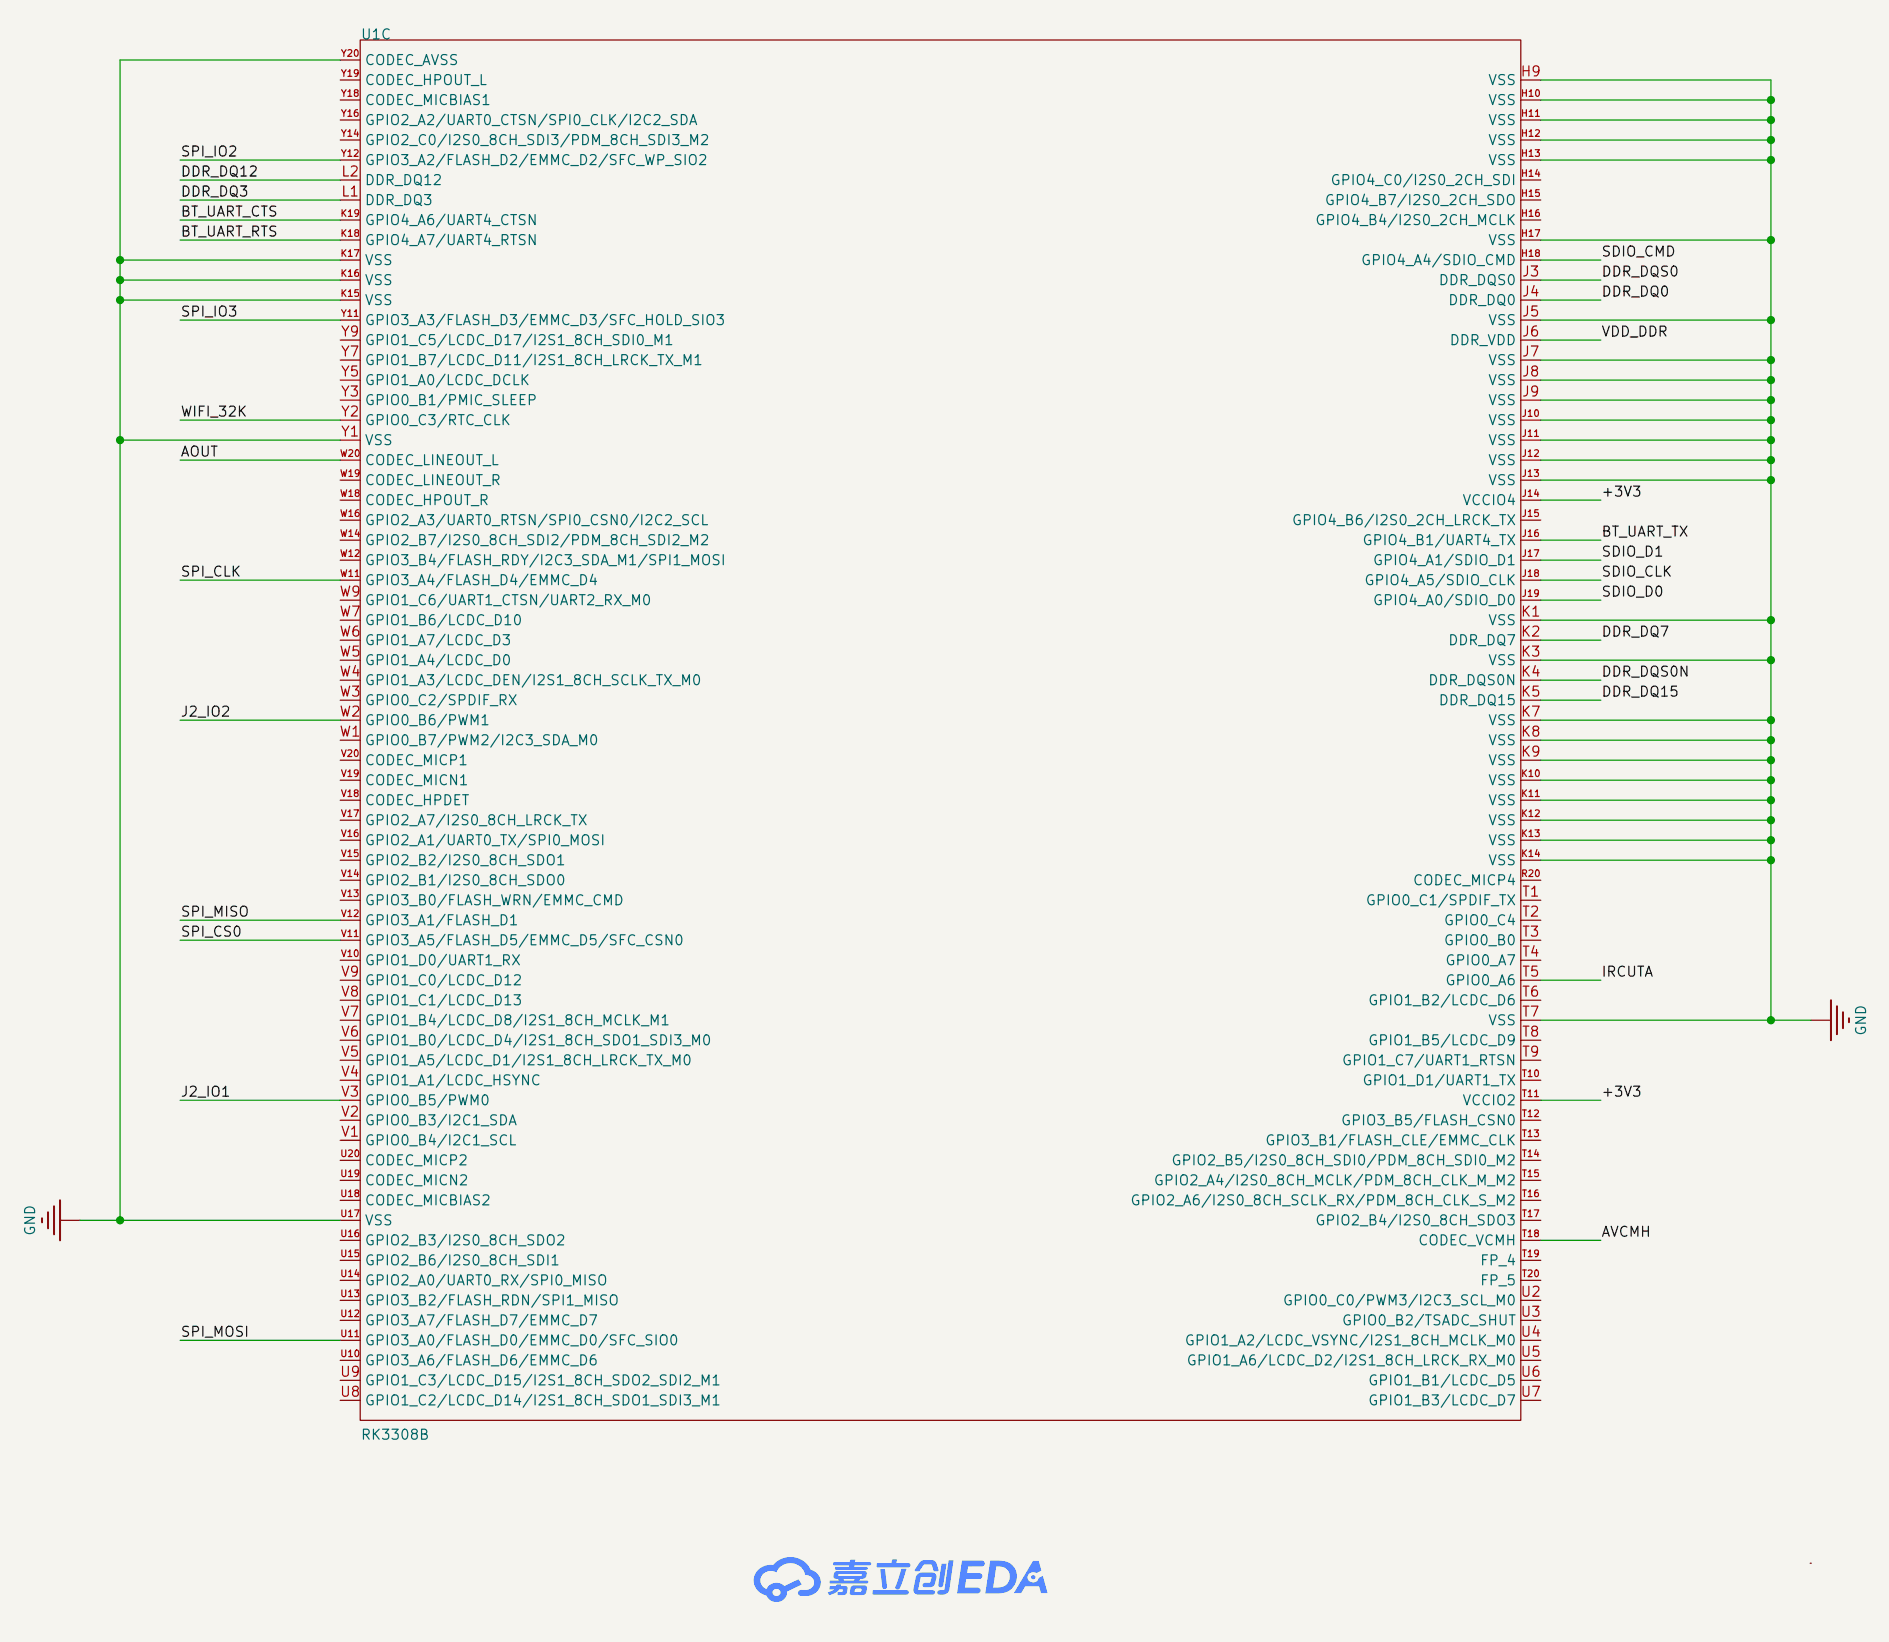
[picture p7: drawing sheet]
<svg xmlns="http://www.w3.org/2000/svg" width="240mm" height="208mm" viewBox="0 0 240 208" stroke-linecap="round" stroke-linejoin="round" font-family="sans-serif">
<path d="M0 0h239.8v208.5h-239.8z" fill="#f5f4ef" stroke="#f5f4ef" stroke-width=".13"/>
<path d="M229.9 129.5h2.5M229.8 198.5h.1" fill="none" stroke="#840000" stroke-width=".15"/>
<path d="M232.4 127v5.1M233.2 127.8v3.5M233.9 128.5v2.1M234.7 129.3v.5" fill="none" stroke="#840000" stroke-width=".25"/>
<g fill="#58f">
<path d="M96.2 199.3a2.61 2.61 0 0 1 2-.6l.4-.4a2.84 2.84 0 0 1 4.3 1 1.69 1.69 0 0 1 1.2 1.9 1.69 1.69 0 0 1-1.7 1.4h-.8l-.2-.1-.1-.3 .2-.3 1.1-.1 .4-.1 .2-.3 .1-.4v-.4l-.3-.4-.4-.2a.35 .35 0 0 1-.4-.1 .35 .35 0 0 1-.1-.3 1.95 1.95 0 0 0-1.8-1.1 1.95 1.95 0 0 0-1.8 1.1l-.7-.2-.7 .3a1.17 1.17 0 0 0-.6 1.1 1.17 1.17 0 0 0 .8 1 1.4 1.4 0 0 1 2.3-.4l1.8-.9 .4 .7-1.9 .9v.2a1.41 1.41 0 0 1-1.2 1.1 1.41 1.41 0 0 1-1.5-.8l-.7-.4h1.6l.1 .3 .4 .2 .4-.2 .1-.4-.2-.3-.4-.1-.3 .2-.1 .3h-1.6a1.85 1.85 0 0 1-.3-2.9z"/>
<path d="M105.3 201.4h.8l.2-.2h.5l-.1 .2h.7l.2 .3-.2 .6-.3 .2h-.8v-.3h.5l.2-.2v-.2h-.5a2.12 2.12 0 0 1-1.3 .7l-.1-.3 .8-.4h-.6z"/>
<path d="M105.8 198.3h2.1l.1-.3h.6l-.1 .3h1.9l.2 .3-.2 .1h-1.9l-.1 .3h1.6l.1 .1-.1 .2h-3.9l-.1-.1v-.2h1.8v-.3h-1.9l-.1-.1z"/>
<path d="M106 199.6l.3-.1h3.5l.2 .2-.1 .6-.2 .1-.5 .1-.2 .2h1.1l.1 .1v.1l-.2 .2-4.6-.1-.1-.1v-.2h1.2l-.1-.2h.7v.2h1.3l.1-.2-2.4-.1-.3-.1v-.3h.6l.1 .1h2.7h.2v-.2l-.1-.1h-2.8l-.1 .1v.1h-.6z"/>
<path d="M108.1 201.4l.3-.1h1.5l.1 .3-.1 .7-.1 .1-.3 .1h-1.5l-.1-.2v-.2l1.3 .1 .1-.1 .1-.3-.1-.1h-.6l-.2 .1v.3h-.6z"/>
<path d="M111.7 199.2h.6l.3 2.3-.3 .2h-.2l-.1-.1z"/>
<path d="M111.3 198.5h1.9l.1-.5h.5v.5h1.5l.2 .1 .1 .1-.1 .2-.2 .1h-3.9l-.1-.1z"/>
<path d="M114.4 199.2h.7l-.8 2.3-.2 .3h-.2l-.2-.1-.1-.2z"/>
<path d="M110.8 201.9h4.3l.2 .1 .1 .2-.1 .2-.2 .1h-4.2l-.1-.2z"/>
<path d="M116.8 198.3l.5-.2 1.3 .1 .3 .3 .2 .9-.6 .1-.3-.9h-.8l-.2 .1-.5 .8h-.5l-.1-.2z"/>
<path d="M116.4 199.9l.6-.2h1.4l.3 .2 .2 .4-.3 .9-.1 .2-.4 .1h-.9l-.1-.2 .1-.3 .9-.1 .2-.7h-1.4l-.4 1.6 .1 .1h1.9l.2 .2-.1 .3-.2 .1h-1.8l-.5-.2-.2-.5 .4-1.6z"/>
<path d="M119.5 198.6h.6l-.4 2.7-.1 .2h-.2l-.2-.1-.1-.1z"/>
<path d="M120.4 198.1h.6l-.5 3.7a.86 .86 0 0 1-.8 .7l-.6-.1-.1-.2 .2-.3h.6l.1-.1z"/>
<path d="M122.1 198.1h2.5l.4 .3v.3l-.3 .2h-1.8l-.2 .9h1.7l.2 .1 .1 .3-.1 .2-.3 .1h-1.7l-.1 1.1h1.7l.3 .3-.2 .4h-2.8z"/>
<path d="M125.7 198.1l1.3 .1 .7 .1 .6 .3 .5 .5 .2 .7v.9l-.4 .7-.5 .6-1 .3h-2l.1-.7h1.5l.6-.1 .6-.4 .3-.6-.1-.8-.3-.5-.5-.2-.8-.1-.5 2.7h-.8z"/>
<path d="M131.1 198.2h.7l.4 1.2-.6 .3-.5-.1-.4 .1-.3 .4 .1 .4 .3 .4h.5l.4-.2 .2-.4 .5-.2 .6 2.2h-.9l-.2-.9h-1.8l-.5 .9h-.9z"/>
<circle cx="131.2" cy="200.3" r=".27"/>
</g>
<g fill="none" stroke="#840000" stroke-width=".15">
<path d="M43.2 10.2h2.5M43.2 12.7h2.5M43.2 15.2h2.5M43.2 17.8h2.5M43.2 7.6h2.5M45.7 5.1h147.3v175.2h-147.3zM193 10.2h2.6M193 12.7h2.6M193 15.2h2.6M193 17.8h2.6M43.2 20.3h2.5M43.2 22.9h2.5"/>
<path d="M43.2 25.4h2.5M43.2 27.9h2.5M43.2 30.5h2.5M43.2 33h2.5M43.2 35.6h2.5M43.2 38.1h2.5M193 20.3h2.6M193 22.9h2.6M193 25.4h2.6M193 27.9h2.6M193 30.5h2.6M193 33h2.6"/>
<path d="M193 35.6h2.6M193 38.1h2.6M43.2 40.6h2.5M43.2 43.2h2.5M43.2 45.7h2.5M43.2 48.3h2.5M43.2 50.8h2.5M43.2 53.3h2.5M43.2 55.9h2.5M43.2 58.4h2.5M193 40.6h2.6M193 43.2h2.6"/>
<path d="M193 45.7h2.6M193 48.3h2.6M193 50.8h2.6M193 53.3h2.6M193 55.9h2.6M193 58.4h2.6M43.2 61h2.5M43.2 63.5h2.5M43.2 66h2.5M43.2 68.6h2.5M43.2 71.1h2.5M43.2 73.7h2.5"/>
<path d="M43.2 76.2h2.5M43.2 78.7h2.5M193 61h2.6M193 63.5h2.6M193 66h2.6M193 68.6h2.6M193 71.1h2.6M193 73.7h2.6M193 76.2h2.6M193 78.7h2.6M43.2 81.3h2.5M43.2 83.8h2.5"/>
<path d="M43.2 86.4h2.5M43.2 88.9h2.5M43.2 91.4h2.5M43.2 94h2.5M43.2 96.5h2.5M43.2 99.1h2.5M193 81.3h2.6M193 83.8h2.6M193 86.4h2.6M193 88.9h2.6M193 91.4h2.6M193 94h2.6"/>
<path d="M193 96.5h2.6M193 99.1h2.6M43.2 101.6h2.5M43.2 104.1h2.5M43.2 106.7h2.5M43.2 109.2h2.5M43.2 111.8h2.5M43.2 114.3h2.5M43.2 116.8h2.5M43.2 119.4h2.5M193 101.6h2.6M193 104.1h2.6"/>
<path d="M193 106.7h2.6M193 109.2h2.6M193 111.8h2.6M193 114.3h2.6M193 116.8h2.6M193 119.4h2.6M43.2 121.9h2.5M43.2 124.5h2.5M43.2 127h2.5M43.2 129.5h2.5M43.2 132.1h2.5M43.2 134.6h2.5"/>
<path d="M43.2 137.2h2.5M43.2 139.7h2.5M193 121.9h2.6M193 124.5h2.6M193 127h2.6M193 129.5h2.6M193 132.1h2.6M193 134.6h2.6M193 137.2h2.6M193 139.7h2.6M7.6 154.9h2.6M43.2 142.2h2.5"/>
<path d="M43.2 144.8h2.5M43.2 147.3h2.5M43.2 149.9h2.5M43.2 152.4h2.5M43.2 154.9h2.5M43.2 157.5h2.5M193 142.2h2.6M193 144.8h2.6M193 147.3h2.6M193 149.9h2.6M193 152.4h2.6M193 154.9h2.6"/>
<path d="M193 157.5h2.6M43.2 160h2.5M43.2 162.6h2.5M43.2 165.1h2.5M43.2 167.6h2.5M43.2 170.2h2.5M43.2 172.7h2.5M43.2 175.3h2.5M43.2 177.8h2.5M193 160h2.6M193 162.6h2.6M193 165.1h2.6"/>
<path d="M193 167.6h2.6M193 170.2h2.6M193 172.7h2.6M193 175.3h2.6M193 177.8h2.6"/>
</g>
<path d="M5.3 154.7v.5M6.1 153.9v2.1M6.9 153.2v3.5M7.6 152.4v5.1" fill="none" stroke="#840000" stroke-width=".25"/>
<g fill="none" stroke="#009600" stroke-width=".15">
<path d="M43.2 7.6h-28v147.3M195.6 10.2h29.2v119.3M195.6 12.7h29.2M195.6 15.2h29.2M195.6 17.8h29.2M15.2 38.1h28M15.2 33h28M15.2 35.6h28M22.9 30.5h20.3M22.9 20.3h20.3M22.9 22.9h20.3M22.9 25.4h20.3"/>
<path d="M22.9 27.9h20.3M195.6 30.5h29.2M195.6 38.1h7.6M195.6 20.3h29.2M195.6 33h7.6M195.6 35.6h7.6M15.2 55.9h28M22.9 58.4h20.3M22.9 40.6h20.3M22.9 53.3h20.3M195.6 58.4h29.2M195.6 40.6h29.2"/>
<path d="M195.6 53.3h29.2M195.6 48.3h29.2M195.6 43.2h7.6M195.6 45.7h29.2M195.6 55.9h29.2M195.6 50.8h29.2M22.9 73.7h20.3M195.6 76.2h7.6M195.6 78.7h29.2M195.6 68.6h7.6M195.6 63.5h7.6M195.6 61h29.2"/>
<path d="M195.6 73.7h7.6M195.6 71.1h7.6M22.9 91.4h20.3M195.6 86.4h7.6M195.6 91.4h29.2M195.6 81.3h7.6M195.6 83.8h29.2M195.6 88.9h7.6M195.6 94h29.2M195.6 99.1h29.2M195.6 96.5h29.2M22.9 119.4h20.3"/>
<path d="M22.9 116.8h20.3M195.6 101.6h29.2M195.6 106.7h29.2M195.6 104.1h29.2M195.6 109.2h29.2M22.9 139.7h20.3M195.6 129.5h34.3M195.6 139.7h7.6M195.6 124.5h7.6M10.2 154.9h33M195.6 157.5h7.6M22.9 170.2h20.3"/>
</g>
<g fill="#009600" stroke="#009600" stroke-width=".13">
<circle cx="15.2" cy="33" r=".46"/>
<circle cx="15.2" cy="35.6" r=".46"/>
<circle cx="15.2" cy="38.1" r=".46"/>
<circle cx="15.2" cy="55.9" r=".46"/>
<circle cx="15.2" cy="154.9" r=".46"/>
<circle cx="224.8" cy="12.7" r=".46"/>
<circle cx="224.8" cy="48.3" r=".46"/>
<circle cx="224.8" cy="15.2" r=".46"/>
<circle cx="224.8" cy="17.8" r=".46"/>
<circle cx="224.8" cy="20.3" r=".46"/>
<circle cx="224.8" cy="30.5" r=".46"/>
<circle cx="224.8" cy="40.6" r=".46"/>
<circle cx="224.8" cy="45.7" r=".46"/>
<circle cx="224.8" cy="50.8" r=".46"/>
<circle cx="224.8" cy="55.9" r=".46"/>
<circle cx="224.8" cy="61" r=".46"/>
<circle cx="224.8" cy="78.7" r=".46"/>
<circle cx="224.8" cy="96.5" r=".46"/>
<circle cx="224.8" cy="99.1" r=".46"/>
<circle cx="224.8" cy="101.6" r=".46"/>
<circle cx="224.8" cy="104.1" r=".46"/>
<circle cx="224.8" cy="106.7" r=".46"/>
<circle cx="224.8" cy="109.2" r=".46"/>
<circle cx="224.8" cy="129.5" r=".46"/>
<circle cx="224.8" cy="53.3" r=".46"/>
<circle cx="224.8" cy="58.4" r=".46"/>
<circle cx="224.8" cy="83.8" r=".46"/>
<circle cx="224.8" cy="91.4" r=".46"/>
<circle cx="224.8" cy="94" r=".46"/>
</g>
<g font-size="1.3" fill="#006464">
<text x="45.7" y="5.3">U1C</text>
<text x="46.2" y="11.1">CODEC_HPOUT_L</text>
<text x="46.2" y="8.6">CODEC_AVSS</text>
<text x="188.8" y="11.1">VSS</text>
<text x="46.2" y="16.2">GPIO2_A2/UART0_CTSN/SPI0_CLK/I2C2_SDA</text>
<text x="46.2" y="13.7">CODEC_MICBIAS1</text>
<text x="188.8" y="13.7">VSS</text>
<text x="188.8" y="16.2">VSS</text>
<text x="46.2" y="23.8">DDR_DQ12</text>
<text x="46.2" y="21.3">GPIO3_A2/FLASH_D2/EMMC_D2/SFC_WP_SIO2</text>
<text x="46.2" y="18.7">GPIO2_C0/I2S0_8CH_SDI3/PDM_8CH_SDI3_M2</text>
<text x="168.8" y="23.8">GPIO4_C0/I2S0_2CH_SDI</text>
<text x="188.8" y="18.7">VSS</text>
<text x="188.8" y="21.3">VSS</text>
<text x="46.2" y="28.9">GPIO4_A6/UART4_CTSN</text>
<text x="46.2" y="26.4">DDR_DQ3</text>
<text x="166.8" y="28.9">GPIO4_B4/I2S0_2CH_MCLK</text>
<text x="168.1" y="26.4">GPIO4_B7/I2S0_2CH_SDO</text>
<text x="46.2" y="34">VSS</text>
<text x="46.2" y="31.4">GPIO4_A7/UART4_RTSN</text>
<text x="172.6" y="34">GPIO4_A4/SDIO_CMD</text>
<text x="188.8" y="31.4">VSS</text>
<text x="46.2" y="39.1">VSS</text>
<text x="46.2" y="36.5">VSS</text>
<text x="46.2" y="41.6">GPIO3_A3/FLASH_D3/EMMC_D3/SFC_HOLD_SIO3</text>
<text x="182.5" y="36.5">DDR_DQS0</text>
<text x="183.7" y="39.1">DDR_DQ0</text>
<text x="188.8" y="41.6">VSS</text>
<text x="46.2" y="46.7">GPIO1_B7/LCDC_D11/I2S1_8CH_LRCK_TX_M1</text>
<text x="46.2" y="44.1">GPIO1_C5/LCDC_D17/I2S1_8CH_SDI0_M1</text>
<text x="183.9" y="44.1">DDR_VDD</text>
<text x="188.8" y="46.7">VSS</text>
<text x="46.2" y="51.8">GPIO0_B1/PMIC_SLEEP</text>
<text x="46.2" y="49.2">GPIO1_A0/LCDC_DCLK</text>
<text x="188.8" y="49.2">VSS</text>
<text x="188.8" y="51.8">VSS</text>
<text x="46.2" y="59.4">CODEC_LINEOUT_L</text>
<text x="46.2" y="56.8">VSS</text>
<text x="46.2" y="54.3">GPIO0_C3/RTC_CLK</text>
<text x="188.8" y="54.3">VSS</text>
<text x="188.8" y="56.8">VSS</text>
<text x="188.8" y="59.4">VSS</text>
<text x="46.2" y="64.5">CODEC_HPOUT_R</text>
<text x="46.2" y="61.9">CODEC_LINEOUT_R</text>
<text x="185.5" y="64.5">VCCIO4</text>
<text x="188.8" y="61.9">VSS</text>
<text x="46.2" y="69.5">GPIO2_B7/I2S0_8CH_SDI2/PDM_8CH_SDI2_M2</text>
<text x="46.2" y="67">GPIO2_A3/UART0_RTSN/SPI0_CSN0/I2C2_SCL</text>
<text x="163.9" y="67">GPIO4_B6/I2S0_2CH_LRCK_TX</text>
<text x="172.8" y="69.5">GPIO4_B1/UART4_TX</text>
<text x="46.2" y="77.2">GPIO1_C6/UART1_CTSN/UART2_RX_M0</text>
<text x="46.2" y="74.6">GPIO3_A4/FLASH_D4/EMMC_D4</text>
<text x="46.2" y="72.1">GPIO3_B4/FLASH_RDY/I2C3_SDA_M1/SPI1_MOSI</text>
<text x="173.1" y="74.6">GPIO4_A5/SDIO_CLK</text>
<text x="174.2" y="72.1">GPIO4_A1/SDIO_D1</text>
<text x="174.2" y="77.2">GPIO4_A0/SDIO_D0</text>
<text x="46.2" y="82.2">GPIO1_A7/LCDC_D3</text>
<text x="46.2" y="79.7">GPIO1_B6/LCDC_D10</text>
<text x="183.7" y="82.2">DDR_DQ7</text>
<text x="188.8" y="79.7">VSS</text>
<text x="46.2" y="89.9">GPIO0_C2/SPDIF_RX</text>
<text x="46.2" y="87.3">GPIO1_A3/LCDC_DEN/I2S1_8CH_SCLK_TX_M0</text>
<text x="46.2" y="84.8">GPIO1_A4/LCDC_D0</text>
<text x="181.2" y="87.3">DDR_DQS0N</text>
<text x="182.5" y="89.9">DDR_DQ15</text>
<text x="188.8" y="84.8">VSS</text>
<text x="46.2" y="94.9">GPIO0_B7/PWM2/I2C3_SDA_M0</text>
<text x="46.2" y="92.4">GPIO0_B6/PWM1</text>
<text x="188.8" y="92.4">VSS</text>
<text x="188.8" y="94.9">VSS</text>
<text x="46.2" y="100">CODEC_MICN1</text>
<text x="46.2" y="97.5">CODEC_MICP1</text>
<text x="188.8" y="97.5">VSS</text>
<text x="188.8" y="100">VSS</text>
<text x="46.2" y="107.6">GPIO2_A1/UART0_TX/SPI0_MOSI</text>
<text x="46.2" y="105.1">GPIO2_A7/I2S0_8CH_LRCK_TX</text>
<text x="46.2" y="102.6">CODEC_HPDET</text>
<text x="188.8" y="102.6">VSS</text>
<text x="188.8" y="105.1">VSS</text>
<text x="188.8" y="107.6">VSS</text>
<text x="46.2" y="112.7">GPIO2_B1/I2S0_8CH_SDO0</text>
<text x="46.2" y="110.2">GPIO2_B2/I2S0_8CH_SDO1</text>
<text x="179.2" y="112.7">CODEC_MICP4</text>
<text x="188.8" y="110.2">VSS</text>
<text x="46.2" y="117.8">GPIO3_A1/FLASH_D1</text>
<text x="46.2" y="115.3">GPIO3_B0/FLASH_WRN/EMMC_CMD</text>
<text x="173.3" y="115.3">GPIO0_C1/SPDIF_TX</text>
<text x="183.2" y="117.8">GPIO0_C4</text>
<text x="46.2" y="125.4">GPIO1_C0/LCDC_D12</text>
<text x="46.2" y="122.9">GPIO1_D0/UART1_RX</text>
<text x="46.2" y="120.3">GPIO3_A5/FLASH_D5/EMMC_D5/SFC_CSN0</text>
<text x="183.2" y="120.3">GPIO0_B0</text>
<text x="183.4" y="122.9">GPIO0_A7</text>
<text x="183.4" y="125.4">GPIO0_A6</text>
<text x="46.2" y="130.5">GPIO1_B4/LCDC_D8/I2S1_8CH_MCLK_M1</text>
<text x="46.2" y="128">GPIO1_C1/LCDC_D13</text>
<text x="173.6" y="128">GPIO1_B2/LCDC_D6</text>
<text x="188.8" y="130.5">VSS</text>
<text x="237.2" y="131.6" transform="rotate(-90 237.2 131.6)">GND</text>
<text x="46.2" y="135.6">GPIO1_A5/LCDC_D1/I2S1_8CH_LRCK_TX_M0</text>
<text x="46.2" y="133">GPIO1_B0/LCDC_D4/I2S1_8CH_SDO1_SDI3_M0</text>
<text x="170.2" y="135.6">GPIO1_C7/UART1_RTSN</text>
<text x="173.6" y="133">GPIO1_B5/LCDC_D9</text>
<text x="46.2" y="143.2">GPIO0_B3/I2C1_SDA</text>
<text x="46.2" y="140.7">GPIO0_B5/PWM0</text>
<text x="46.2" y="138.1">GPIO1_A1/LCDC_HSYNC</text>
<text x="170.1" y="143.2">GPIO3_B5/FLASH_CSN0</text>
<text x="172.8" y="138.1">GPIO1_D1/UART1_TX</text>
<text x="185.5" y="140.7">VCCIO2</text>
<text x="46.2" y="148.3">CODEC_MICP2</text>
<text x="46.2" y="145.7">GPIO0_B4/I2C1_SCL</text>
<text x="148.6" y="148.3">GPIO2_B5/I2S0_8CH_SDI0/PDM_8CH_SDI0_M2</text>
<text x="160.5" y="145.7">GPIO3_B1/FLASH_CLE/EMMC_CLK</text>
<text x="46.2" y="155.9">VSS</text>
<text x="46.2" y="153.4">CODEC_MICBIAS2</text>
<text x="46.2" y="150.8">CODEC_MICN2</text>
<text x="143.4" y="153.4">GPIO2_A6/I2S0_8CH_SCLK_RX/PDM_8CH_CLK_S_M2</text>
<text x="146.3" y="150.8">GPIO2_A4/I2S0_8CH_MCLK/PDM_8CH_CLK_M_M2</text>
<text x="166.8" y="155.9">GPIO2_B4/I2S0_8CH_SDO3</text>
<text x="4.8" y="157" transform="rotate(-90 4.8 157)">GND</text>
<text x="46.2" y="161">GPIO2_B6/I2S0_8CH_SDI1</text>
<text x="46.2" y="158.4">GPIO2_B3/I2S0_8CH_SDO2</text>
<text x="179.9" y="158.4">CODEC_VCMH</text>
<text x="187.8" y="161">FP_4</text>
<text x="46.2" y="166.1">GPIO3_B2/FLASH_RDN/SPI1_MISO</text>
<text x="46.2" y="163.5">GPIO2_A0/UART0_RX/SPI0_MISO</text>
<text x="162.7" y="166.1">GPIO0_C0/PWM3/I2C3_SCL_M0</text>
<text x="187.8" y="163.5">FP_5</text>
<text x="46.2" y="173.7">GPIO3_A6/FLASH_D6/EMMC_D6</text>
<text x="46.2" y="171.1">GPIO3_A0/FLASH_D0/EMMC_D0/SFC_SIO0</text>
<text x="46.2" y="168.6">GPIO3_A7/FLASH_D7/EMMC_D7</text>
<text x="150.3" y="171.1">GPIO1_A2/LCDC_VSYNC/I2S1_8CH_MCLK_M0</text>
<text x="150.5" y="173.7">GPIO1_A6/LCDC_D2/I2S1_8CH_LRCK_RX_M0</text>
<text x="170.2" y="168.6">GPIO0_B2/TSADC_SHUT</text>
<text x="46.2" y="178.8">GPIO1_C2/LCDC_D14/I2S1_8CH_SDO1_SDI3_M1</text>
<text x="46.2" y="176.2">GPIO1_C3/LCDC_D15/I2S1_8CH_SDO2_SDI2_M1</text>
<text x="173.6" y="176.2">GPIO1_B1/LCDC_D5</text>
<text x="173.6" y="178.8">GPIO1_B3/LCDC_D7</text>
<text x="45.7" y="183.1">RK3308B</text>
</g>
<g font-size="1.3" fill="#a90000">
<text x="192.9" y="10">H9</text>
<text x="43.2" y="22.7">L2</text>
<text x="43.2" y="25.3">L1</text>
<text x="193.1" y="35.4">J3</text>
<text x="193.1" y="38">J4</text>
<text x="193.1" y="40.5">J5</text>
<text x="43.2" y="45.6">Y7</text>
<text x="43.2" y="43">Y9</text>
<text x="193.1" y="43">J6</text>
<text x="193.1" y="45.6">J7</text>
<text x="43.2" y="53.2">Y2</text>
<text x="43.2" y="50.7">Y3</text>
<text x="43.2" y="48.1">Y5</text>
<text x="193.1" y="48.1">J8</text>
<text x="193.1" y="50.7">J9</text>
<text x="43.2" y="55.7">Y1</text>
<text x="43" y="76.1">W9</text>
<text x="43" y="83.7">W5</text>
<text x="43" y="81.1">W6</text>
<text x="43" y="78.6">W7</text>
<text x="192.9" y="78.6">K1</text>
<text x="192.9" y="81.1">K2</text>
<text x="192.9" y="83.7">K3</text>
<text x="43" y="88.8">W3</text>
<text x="43" y="86.2">W4</text>
<text x="192.9" y="86.2">K4</text>
<text x="192.9" y="88.8">K5</text>
<text x="43" y="93.8">W1</text>
<text x="43" y="91.3">W2</text>
<text x="192.9" y="91.3">K7</text>
<text x="192.9" y="93.8">K8</text>
<text x="192.9" y="96.4">K9</text>
<text x="193.1" y="114.2">T1</text>
<text x="193.1" y="116.7">T2</text>
<text x="193.1" y="119.2">T3</text>
<text x="43.2" y="124.3">V9</text>
<text x="193.1" y="121.8">T4</text>
<text x="193.1" y="124.3">T5</text>
<text x="43.2" y="131.9">V6</text>
<text x="43.2" y="129.4">V7</text>
<text x="43.2" y="126.9">V8</text>
<text x="193.1" y="126.9">T6</text>
<text x="193.1" y="129.4">T7</text>
<text x="193.1" y="131.9">T8</text>
<text x="43.2" y="137">V4</text>
<text x="43.2" y="134.5">V5</text>
<text x="193.1" y="134.5">T9</text>
<text x="43.2" y="142.1">V2</text>
<text x="43.2" y="139.6">V3</text>
<text x="43.2" y="144.6">V1</text>
<text x="192.9" y="165">U2</text>
<text x="192.9" y="167.5">U3</text>
<text x="192.9" y="170">U4</text>
<text x="192.9" y="172.6">U5</text>
<text x="43.1" y="177.7">U8</text>
<text x="43.1" y="175.1">U9</text>
<text x="192.9" y="175.1">U6</text>
<text x="192.9" y="177.7">U7</text>
</g>
<g font-size="1.3" fill="#0f0f0f">
<text x="22.8" y="20.2">SPI_IO2</text>
<text x="22.8" y="22.7">DDR_DQ12</text>
<text x="22.8" y="25.3">DDR_DQ3</text>
<text x="22.8" y="27.8">BT_UART_CTS</text>
<text x="22.8" y="30.4">BT_UART_RTS</text>
<text x="203.2" y="32.9">SDIO_CMD</text>
<text x="203.2" y="35.4">DDR_DQS0</text>
<text x="22.8" y="40.5">SPI_IO3</text>
<text x="203.2" y="38">DDR_DQ0</text>
<text x="203.2" y="43.1">VDD_DDR</text>
<text x="22.8" y="53.2">WIFI_32K</text>
<text x="22.8" y="58.3">AOUT</text>
<text x="203.2" y="63.4">+3V3</text>
<text x="203.2" y="68.5">BT_UART_TX</text>
<text x="203.2" y="71">SDIO_D1</text>
<text x="22.8" y="73.5">SPI_CLK</text>
<text x="203.2" y="73.5">SDIO_CLK</text>
<text x="203.2" y="76.1">SDIO_D0</text>
<text x="203.2" y="81.2">DDR_DQ7</text>
<text x="203.2" y="88.8">DDR_DQ15</text>
<text x="203.2" y="86.2">DDR_DQS0N</text>
<text x="22.8" y="91.3">J2_IO2</text>
<text x="22.8" y="116.7">SPI_MISO</text>
<text x="22.8" y="119.3">SPI_CS0</text>
<text x="203.2" y="124.3">IRCUTA</text>
<text x="22.8" y="139.6">J2_IO1</text>
<text x="203.2" y="139.6">+3V3</text>
<text x="203.2" y="157.4">AVCMH</text>
<text x="22.8" y="170.1">SPI_MOSI</text>
</g>
<g font-size=".8" fill="#a90000">
<text x="43.2" y="9.9">Y19</text>
<text x="43.2" y="7.4">Y20</text>
<text x="43.2" y="17.6">Y14</text>
<text x="43.2" y="15">Y16</text>
<text x="43.2" y="12.5">Y18</text>
<text x="193" y="12.5">H10</text>
<text x="193" y="15">H11</text>
<text x="193" y="17.6">H12</text>
<text x="43.2" y="20.1">Y12</text>
<text x="193" y="20.1">H13</text>
<text x="193" y="22.6">H14</text>
<text x="43.1" y="27.7">K19</text>
<text x="193" y="25.2">H15</text>
<text x="193" y="27.7">H16</text>
<text x="43.1" y="35.3">K16</text>
<text x="43.1" y="32.8">K17</text>
<text x="43.1" y="30.3">K18</text>
<text x="193" y="30.3">H17</text>
<text x="193" y="32.8">H18</text>
<text x="43.1" y="37.9">K15</text>
<text x="43.2" y="40.4">Y11</text>
<text x="193.1" y="53.1">J10</text>
<text x="43.1" y="58.2">W20</text>
<text x="193.1" y="55.7">J11</text>
<text x="193.1" y="58.2">J12</text>
<text x="43.1" y="65.8">W16</text>
<text x="43.1" y="63.3">W18</text>
<text x="43.1" y="60.7">W19</text>
<text x="193.1" y="60.7">J13</text>
<text x="193.1" y="63.3">J14</text>
<text x="193.1" y="65.8">J15</text>
<text x="43.1" y="70.9">W12</text>
<text x="43.1" y="68.4">W14</text>
<text x="193.1" y="68.4">J16</text>
<text x="193.1" y="70.9">J17</text>
<text x="43.1" y="73.4">W11</text>
<text x="193.1" y="73.4">J18</text>
<text x="193.1" y="76">J19</text>
<text x="43.2" y="101.4">V18</text>
<text x="43.2" y="98.8">V19</text>
<text x="43.2" y="96.3">V20</text>
<text x="193" y="98.8">K10</text>
<text x="193" y="101.4">K11</text>
<text x="43.2" y="106.5">V16</text>
<text x="43.2" y="103.9">V17</text>
<text x="193" y="103.9">K12</text>
<text x="193" y="106.5">K13</text>
<text x="43.2" y="111.5">V14</text>
<text x="43.2" y="109">V15</text>
<text x="193" y="109">K14</text>
<text x="193" y="111.5">R20</text>
<text x="43.2" y="119.2">V11</text>
<text x="43.2" y="116.6">V12</text>
<text x="43.2" y="114.1">V13</text>
<text x="43.2" y="121.7">V10</text>
<text x="193.1" y="136.9">T10</text>
<text x="193.1" y="139.5">T11</text>
<text x="193.1" y="142">T12</text>
<text x="43.1" y="149.6">U19</text>
<text x="43.1" y="147.1">U20</text>
<text x="193.1" y="144.6">T13</text>
<text x="193.1" y="147.1">T14</text>
<text x="193.1" y="149.6">T15</text>
<text x="43.1" y="154.7">U17</text>
<text x="43.1" y="152.2">U18</text>
<text x="193.1" y="152.2">T16</text>
<text x="193.1" y="154.7">T17</text>
<text x="43.1" y="159.8">U15</text>
<text x="43.1" y="157.3">U16</text>
<text x="193.1" y="157.3">T18</text>
<text x="193.1" y="159.8">T19</text>
<text x="43.1" y="167.4">U12</text>
<text x="43.1" y="164.9">U13</text>
<text x="43.1" y="162.3">U14</text>
<text x="193.1" y="162.3">T20</text>
<text x="43.1" y="172.5">U10</text>
<text x="43.1" y="170">U11</text>
</g>
</svg>
